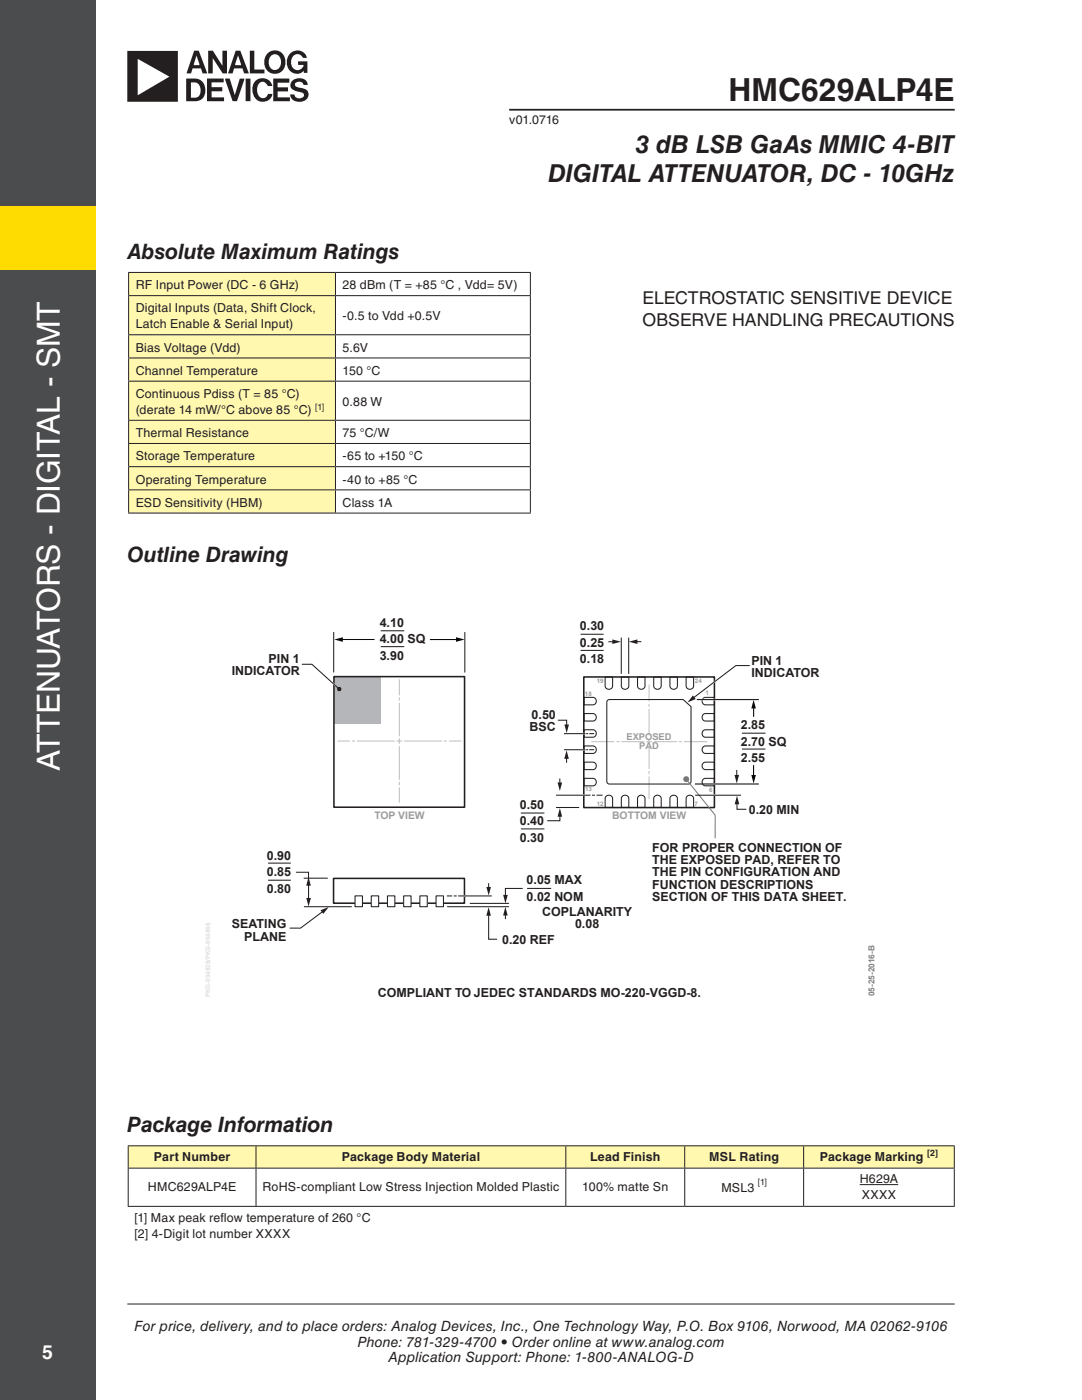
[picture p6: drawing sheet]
<svg xmlns="http://www.w3.org/2000/svg" width="216mm" height="279mm" viewBox="0 0 216 279" stroke-linecap="round" stroke-linejoin="round" font-family="sans-serif">
<path d="M25.4 260.2h165.1" fill="none" stroke="#231f20" stroke-width=".2"/>
<path d="M101.6 21.9h88.9" fill="none" stroke="#231f20" stroke-width=".35"/>
<path d="M-.1 -.1h19.1v279.5h-19.1z" fill="#4b4c4d"/>
<path d="M-.1 41h19.1v12.7h-19.1z" fill="#ffdc01"/>
<path d="M58.4 16a1.77 1.77 0 0 1 3 1h-.8a.93 .93 0 0 0-.9-.7 .93 .93 0 0 0-.9 .5 .99 .99 0 0 0 1.3 .7 1.36 1.36 0 0 1 1.5 1.3 1.36 1.36 0 0 1-1.3 1.5 1.74 1.74 0 0 1-2.4-1.5h.9a1.01 1.01 0 0 0 .9 .8 1.01 1.01 0 0 0 1-.6 1.08 1.08 0 0 0-1.3-.7 1.31 1.31 0 0 1-1.3-2zM58 10.6a1.93 1.93 0 0 1 3.2 1h-.7a1.2 1.2 0 0 0-1.3-.8 1.2 1.2 0 0 0-1 1 1.41 1.41 0 0 0 .3 1.8 1.41 1.41 0 0 0 1.8 0l.3-.6h-1.1v-.8h1.8v2.3h-.7v-.4a1.99 1.99 0 0 1-2.3 .4 1.99 1.99 0 0 1-1.1-2.1l.4-1.3zM54.5 15.7h3.2v.8h-2.3v.9h2.1v.8h-2.1v1.2h2.4v.8h-3.3zM53.9 11.3a1.66 1.66 0 0 0 .9 2.7 1.62 1.62 0 0 0 1.3-1.6 1.62 1.62 0 0 0-1.2-1.6l-.6 .2zM53.5 10.5a2.19 2.19 0 0 1 2.7 0 2.19 2.19 0 0 1 .7 2.6 2.16 2.16 0 0 1-2.8 1.5 2.16 2.16 0 0 1-1.3-2.9l.3-.6zM51 16.1a2.01 2.01 0 0 1 3.3 1.1h-.8l-.2-.3a1.01 1.01 0 0 0-1.1-.6 1.01 1.01 0 0 0-.8 1 1.76 1.76 0 0 0 1.1 2.3 1.1 1.1 0 0 0 1-.9h.9a1.98 1.98 0 0 1-2 1.6 1.98 1.98 0 0 1-1.9-1.6 2.61 2.61 0 0 1 .5-2.6zM49.8 10.1h.9v3.8h2.1v.8h-3zM49 15.7h1v4.5h-1zM47.5 11l-.6 2h1.2zM47 10.1h.9l1.8 4.6h-1l-.3-1.1h-1.7l-.3 1.1h-.9zM44.9 15.7h.9l1.1 3.3 .9-3.3h.9l-1.4 4.5h-.9zM41.5 10.1h1l1.9 3v-3h.9v4.6h-.9l-2-3.1v3.1h-.9zM41.3 15.7h3.3v.7h-2.4v1h2.2v.8h-2.2v1.2h2.5v.8h-3.4zM39.2 11.1l-.5 1.9h1.1zM38.1 16.4v3.1a1.36 1.36 0 0 0 1.9-1.1 1.56 1.56 0 0 0-1.9-2zM38.7 10.1h1l1.7 4.6h-1l-.3-1.1h-1.7l-.3 1.1h-.9zM37.1 15.7h1.8a2.31 2.31 0 0 1 2.1 2 2.31 2.31 0 0 1-1.5 2.4l-2.4 .1zM27.5 11.7v7.3l6.3-3.7zM25.4 10.2h10.1v10.1h-10.1z" fill="#231f20"/>
<path d="M25.7 54.4h41.2v4.6h-41.2zM25.7 59h41.2v7.8h-41.2zM25.7 66.8h41.2v4.6h-41.2zM25.7 71.4h41.2v4.7h-41.2zM25.7 76.1h41.2v7.8h-41.2zM25.7 83.9h41.2v4.6h-41.2zM25.7 88.5h41.2v4.6h-41.2zM25.7 93.1h41.2v4.7h-41.2zM25.7 97.8h41.2v4.6h-41.2z" fill="#fff8ae"/>
<g fill="none" stroke="#231f20" stroke-width=".2">
<path d="M25.6 54.4h80.3M25.6 59h80.3M25.7 54.5v4.4M25.7 59.1v7.6M66.9 54.5v4.4M66.9 59.1v7.6M105.8 54.5v4.4M105.8 59.1v7.6M25.6 66.8h80.3M25.6 71.4h80.3M25.6 76.1h80.3M25.7 66.9v4.5"/>
<path d="M25.7 71.5v4.5M25.7 76.2v7.6M66.9 66.9v4.5M66.9 71.5v4.5M66.9 76.2v7.6M105.8 66.9v4.5M105.8 71.5v4.5M105.8 76.2v7.6M25.6 83.9h80.3M25.6 88.5h80.3M25.6 93.1h80.3M25.6 97.8h80.3"/>
<path d="M25.7 84v4.4M25.7 88.6v4.4M25.7 93.2v4.5M25.7 97.9v4.4M66.9 84v4.4M66.9 88.6v4.4M66.9 93.2v4.5M66.9 97.9v4.4M105.8 84v4.4M105.8 88.6v4.4M105.8 93.2v4.5M105.8 97.9v4.4"/>
<path d="M25.6 102.4h80.3"/>
</g>
<path d="M25.6 228.7h25.5v4.4h-25.5zM51.1 228.7h61.8v4.4h-61.8zM112.9 228.7h23.7v4.4h-23.7zM136.6 228.7h23.8v4.4h-23.8zM160.4 228.7h30v4.4h-30z" fill="#fff8ae"/>
<g fill="none" stroke="#231f20" stroke-width=".2">
<path d="M25.5 228.7h165M25.5 233.1h165M25.6 228.8v4.2M25.6 233.2v7.5M51.1 228.8v4.2M51.1 233.2v7.5M112.9 228.8v4.2M112.9 233.2v7.5M136.6 228.8v4.2M136.6 233.2v7.5M160.4 228.8v4.2M160.4 233.2v7.5"/>
<path d="M171.5 236.4h7.7M190.4 228.8v4.2M190.4 233.2v7.5M25.5 240.8h165"/>
</g>
<path d="M115.8 129.8h4.6M115.8 126.6h4.6M103.9 162.3h4.7M103.9 165.4h4.7" fill="none" stroke="#231f20" stroke-width=".21"/>
<path d="M66.8 135.2h9.3v9.3h-9.3z" fill="#b5b6ba"/>
<path d="M66.6 126.2v7.9M76 125.9h4.7M76 129.1h4.7M92.8 126.2v7.9M97.5 176.4v.9M60.6 181h9.6M89.2 181h12.4M93.8 180.3h7.7" fill="none" stroke="#231f20" stroke-width=".21"/>
<path d="M66.6 175.3h26.1v5h-26.1z" fill="none" stroke="#231f20" stroke-width=".31"/>
<path d="M97.1 177h.9l-.5 1.7z" fill="#231f20"/>
<path d="M53.5 172.3h4.5M105.2 177.3h4.8M97.5 182.4v5h1.7" fill="none" stroke="#231f20" stroke-width=".21"/>
<path d="M97.5 181l.5 1.8h-1z" fill="#231f20"/>
<path d="M53.5 175.7h4.5M100.8 182.4v.9" fill="none" stroke="#231f20" stroke-width=".21"/>
<path d="M100.8 181l.5 1.7h-.9z" fill="#231f20"/>
<path d="M104.3 177.3h-3.5v1.6" fill="none" stroke="#231f20" stroke-width=".21"/>
<path d="M100.4 178.6h.9l-.4 1.7z" fill="#231f20"/>
<path d="M110.9 161.2h4.7M64.5 181.8l-4.5 3.4h-2.2" fill="none" stroke="#231f20" stroke-width=".21"/>
<path d="M64 181.7l1.6-.7-1.1 1.4z" fill="#231f20"/>
<path d="M111.7 155.4v1.1" fill="none" stroke="#231f20" stroke-width=".21"/>
<path d="M111.3 156.2h.9l-.5 1.7z" fill="#231f20"/>
<path d="M111.7 162.7v1.1h-2.5" fill="none" stroke="#231f20" stroke-width=".21"/>
<path d="M111.7 161.3l.5 1.7h-.9z" fill="#231f20"/>
<path d="M113.1 151.1v1.1" fill="none" stroke="#231f20" stroke-width=".21"/>
<path d="M113.1 149.7l.4 1.7h-.9z" fill="#231f20"/>
<path d="M111.3 143.7h1.8v1.2" fill="none" stroke="#231f20" stroke-width=".21"/>
<path d="M112.6 144.6h.9l-.4 1.7z" fill="#231f20"/>
<path d="M59.1 174.1h2.5v2.5M61.6 176.4v3.1" fill="none" stroke="#231f20" stroke-width=".21"/>
<g fill="#231f20">
<path d="M61.6 175l.4 1.8h-.9z"/>
<path d="M61.1 179.2h.9l-.4 1.7z"/>
</g>
<path d="M85.8 127.6h5.5" fill="none" stroke="#050504" stroke-width=".21"/>
<path d="M91 127.2l1.7 .4-1.7 .5z" fill="#050504"/>
<path d="M68.1 127.6h6.6" fill="none" stroke="#050504" stroke-width=".21"/>
<path d="M66.7 127.6l1.7-.4v.9z" fill="#050504"/>
<path d="M150.4 152.7v2.3" fill="none" stroke="#050504" stroke-width=".21"/>
<path d="M149.9 154.7h.9l-.4 1.7z" fill="#050504"/>
<path d="M150.4 141.1v2" fill="none" stroke="#050504" stroke-width=".21"/>
<path d="M150.4 139.7l.4 1.7h-.9z" fill="#050504"/>
<path d="M66.6 135h26.1v26.1h-26.1z" fill="none" stroke="#231f20" stroke-width=".31"/>
<path d="M66.3 136.2l.6 .6" fill="none" stroke="#fff" stroke-width=".31"/>
<path d="M60.2 132.6h2l5.5 4.9" fill="none" stroke="#231f20" stroke-width=".21"/>
<circle cx="67.7" cy="137.5" r=".44" fill="#231f20"/>
<path d="M124 127.3v7.1M125.5 127.3v7.1M126.9 128.1h1.1" fill="none" stroke="#231f20" stroke-width=".21"/>
<path d="M125.5 128.1l1.7-.5v.9z" fill="#231f20"/>
<path d="M121.4 128.1h1.1" fill="none" stroke="#231f20" stroke-width=".21"/>
<path d="M122.2 127.6l1.7 .5-1.7 .4z" fill="#231f20"/>
<g fill="none" stroke="#bcbdc0" stroke-width=".2">
<path d="M79.7 135.7v3M79.7 139.3v.4M67.4 147.9h2.3M70.4 147.9h.4M71.3 147.9h7.4M79.2 147.9h1M79.7 147.4v1M79.7 140.4v6.5M79.7 149v6.5M79.7 156.1v.5M79.7 157.2v2.9M80.8 147.9h7.3"/>
<path d="M88.7 147.9h.4M89.7 147.9h2.3"/>
</g>
<g fill="none" stroke="#231f20" stroke-width=".21">
<path d="M116.5 139.2h1.8a.75 .75 0 0 1 .7 .7 .75 .75 0 0 1-.7 .8h-1.8zM120.7 135.1h1.5v1.8a.75 .75 0 0 1-.7 .7 .75 .75 0 0 1-.8-.7zM124 135.1h1.5v1.8a.75 .75 0 0 1-.8 .7 .75 .75 0 0 1-.7-.7zM127.2 135.1h1.5v1.8a.75 .75 0 0 1-.7 .7 .75 .75 0 0 1-.8-.7zM130.4 135.1h1.5v1.8a.75 .75 0 0 1-.7 .7 .75 .75 0 0 1-.8-.7zM133.7 135.1h1.5v1.8a.75 .75 0 0 1-.8 .7 .75 .75 0 0 1-.7-.7zM136.9 135.1h1.5v1.8a.75 .75 0 0 1-.7 .7 .75 .75 0 0 1-.8-.7zM140.3 139.4l.4-.2h1.8v1.5h-1.8a.76 .76 0 0 1-.4-1.3zM116.5 155.3h1.8a.75 .75 0 0 1 .7 .8 .75 .75 0 0 1-.7 .7h-1.8zM116.5 152.1h1.8a.75 .75 0 0 1 .7 .8 .75 .75 0 0 1-.7 .7h-1.8zM116.5 148.9h1.8a.75 .75 0 0 1 .7 .7 .75 .75 0 0 1-.7 .8h-1.8zM116.5 145.6h1.8a.75 .75 0 0 1 .7 .8 .75 .75 0 0 1-.7 .7h-1.8z"/>
<path d="M116.5 142.4h1.8a.75 .75 0 0 1 .7 .8 .75 .75 0 0 1-.7 .7h-1.8zM121 158.9a.76 .76 0 0 1 1.2 .5v1.7h-1.5v-1.7zM124.2 158.9a.76 .76 0 0 1 1.3 .5v1.7h-1.5v-1.7zM127.4 158.9a.76 .76 0 0 1 1.3 .5v1.7h-1.5v-1.7zM130.7 158.9a.76 .76 0 0 1 1.2 .5v1.7h-1.5v-1.7zM133.9 158.9a.76 .76 0 0 1 1.3 .5v1.7h-1.5v-1.7zM137.1 158.9a.76 .76 0 0 1 1.3 .5v1.7h-1.5v-1.7zM140.3 155.6l.4-.3h1.8v1.5h-1.8a.76 .76 0 0 1-.4-1.2zM140.3 152.3l.4-.2h1.8v1.5h-1.8a.76 .76 0 0 1-.4-1.3zM140.3 149.1l.4-.2h1.8v1.5h-1.8a.76 .76 0 0 1-.4-1.3zM140.3 145.9l.4-.3h1.8v1.5h-1.8a.76 .76 0 0 1-.4-1.2zM140.3 142.6l.4-.2h1.8v1.5h-1.8a.76 .76 0 0 1-.4-1.3z"/>
<path d="M60.6 175.3h4.8M89.2 178.8h1M90.5 178.8h.6M91.4 178.8h6.7"/>
</g>
<path d="M92.4 178.8h.5" fill="none" stroke="#fff" stroke-width=".31"/>
<path d="M70.8 178.8h1.5v2.2h-1.5z" fill="#fff"/>
<path d="M70.8 178.8h1.5v2.2h-1.5z" fill="none" stroke="#231f20" stroke-width=".21"/>
<path d="M74.1 178.8h1.5v2.2h-1.5z" fill="#fff"/>
<path d="M74.1 178.8h1.5v2.2h-1.5z" fill="none" stroke="#231f20" stroke-width=".21"/>
<path d="M77.3 178.8h1.5v2.2h-1.5z" fill="#fff"/>
<path d="M77.3 178.8h1.5v2.2h-1.5z" fill="none" stroke="#231f20" stroke-width=".21"/>
<path d="M80.5 178.8h1.5v2.2h-1.5z" fill="#fff"/>
<path d="M80.5 178.8h1.5v2.2h-1.5z" fill="none" stroke="#231f20" stroke-width=".21"/>
<path d="M83.8 178.8h1.5v2.2h-1.5z" fill="#fff"/>
<path d="M83.8 178.8h1.5v2.2h-1.5z" fill="none" stroke="#231f20" stroke-width=".21"/>
<path d="M87 178.8h1.5v2.2h-1.5z" fill="#fff"/>
<path d="M121.3 139.7l15-.1 1.6 1.4v15l-.3 .4-16 .1-.4-.3-.1-16.1zM111 158.7h6.8M112.6 146.4h4.1M112.6 149.6h4.1M117.1 146.4h.2M117.1 149.6h.2M117.7 146.4h.8M117.7 149.6h.8M118.1 158.7h.6M119 158.7h1.2M87 178.8h1.5v2.2h-1.5z" fill="none" stroke="#231f20" stroke-width=".21"/>
<path d="M116.5 135.1h26.1v26.1h-26.1z" fill="none" stroke="#231f20" stroke-width=".31"/>
<path d="M129.5 139.3v.2M116.2 158.7h.5M116.3 146.4h.4M116.3 149.6h.4M120.6 148h.2M129.5 156.5v.2M129.6 149.4v.3M138.2 148h.2" fill="none" stroke="#fff" stroke-width=".31"/>
<g fill="none" stroke="#bcbdc0" stroke-width=".2">
<path d="M129.5 136.7v3.2M118.1 148h4.4M123.1 148h.4M124.1 148h4.4M129.1 148h.9M129.5 147.6v.9M129.5 140.5v.5M129.5 141.6v5.1M129.5 149.1v4.2M129.5 153.9v.5M129.5 155v4.4M130.6 148h4.4"/>
<path d="M135.6 148h.4M136.6 148h4.4"/>
</g>
<path d="M136.9 155.5l5.8 7.2v4.5" fill="none" stroke="#77787b" stroke-width=".21"/>
<circle cx="136.9" cy="155.5" r=".59" fill="#77787b"/>
<path d="M147 153.7v1.3M148 146.3h4.7M148 149.5h4.7" fill="none" stroke="#231f20" stroke-width=".21"/>
<path d="M146.6 154.7h.9l-.5 1.7z" fill="#231f20"/>
<path d="M147.1 160.2v1.3h1.8" fill="none" stroke="#231f20" stroke-width=".21"/>
<path d="M147.1 158.8l.4 1.7h-.9z" fill="#231f20"/>
<path d="M139.8 139.6h3.2M144 135l-5.5 4.2M142.2 158.7h.7M142.2 156.5h.7" fill="none" stroke="#fff" stroke-width=".31"/>
<path d="M149.6 132.8h-2.8l-8.5 6.5M138.7 158.7h9.1" fill="none" stroke="#231f20" stroke-width=".21"/>
<path d="M139 139.6h12.4M138.7 156.5h12.7" fill="none" stroke="#231f20" stroke-width=".23"/>
<path d="M138.3 138.8l.5 .7-1.6 .7z" fill="#231f20"/>
<text font-size="6.3" fill="#231f20" x="145.3" y="20.2">HMC629ALP4E</text>
<text font-size="6.3" fill="#fff" x="12" y="153.9" transform="rotate(-90 12 153.9)">Attenuators - Digital - SMT</text>
<g font-size="4.9" fill="#231f20">
<text x="126.8" y="30.5">3 dB LSB GaAs MMIC 4-BIT</text>
<text x="109.4" y="36.4">DIGITAL ATTENUATOR, DC - 10GHz</text>
</g>
<g font-size="4.2" fill="#231f20">
<text x="25.4" y="51.7">Absolute Maximum Ratings</text>
<text x="25.4" y="112.1">Outline Drawing</text>
<text x="25.4" y="225.9">Package Information</text>
</g>
<text font-size="3.9" fill="#fff" x="8.4" y="271.3">5</text>
<g font-size="3.5" fill="#231f20">
<text x="128.2" y="60.8">E</text>
<text x="128.2" y="60.8">L</text>
<text x="128.2" y="65">OBS</text>
<text x="133.3" y="65">E</text>
<text x="133.3" y="65">R</text>
<text x="134.7" y="60.8">CT</text>
<text x="137.3" y="60.8">R</text>
<text x="137.3" y="60.8">O</text>
<text x="137.3" y="60.8">S</text>
<text x="137.3" y="60.8">T</text>
<text x="140.5" y="65">VE HANDL</text>
<text x="148.9" y="60.8">ATI C S</text>
<text x="156.1" y="65">I</text>
<text x="156.1" y="65">N</text>
<text x="156.1" y="65">G</text>
<text x="157.6" y="60.8">E</text>
<text x="157.6" y="60.8">N</text>
<text x="157.6" y="60.8">S</text>
<text x="157.6" y="60.8">I</text>
<text x="157.6" y="60.8">T</text>
<text x="165.3" y="65">PR</text>
<text x="167.6" y="65">E</text>
<text x="171.3" y="60.8">VE DEVI CE</text>
<text x="172.4" y="65">CAU</text>
<text x="177.1" y="65">T</text>
<text x="177.1" y="65">I</text>
<text x="177.1" y="65">O</text>
<text x="177.1" y="65">N</text>
<text x="177.1" y="65">S</text>
</g>
<g font-size="2.8" fill="#231f20">
<text x="26.8" y="265.6">For price, delivery, and to place orders: Analog Devices, Inc., One Technology Way, P.O. Box 9106, Norwood, MA 02062-9106</text>
<text x="71.3" y="268.7">Phone: 781-329-4700 • Order online at www.analog.com</text>
<text x="77.5" y="271.9">Application Support: Phone: 1-800-ANALOG-D</text>
</g>
<g font-size="2.5" fill="#231f20">
<text x="101.6" y="24.7">v01.0716</text>
<text x="27.1" y="57.7">RF I nput Power (DC - 6 GHz)</text>
<text x="68.4" y="57.7">28 dBm (T = +85 °C , Vdd= 5V)</text>
<text x="27.1" y="62.4">Digital I nputs (Data, Shift Clock,</text>
<text x="27.1" y="65.5">Latch Enable &amp; Serial I nput)</text>
<text x="68.4" y="64">-0.5 to Vdd +0.5V</text>
<text x="27.1" y="70.2">Bias Voltage (Vdd)</text>
<text x="68.4" y="70.2">5.6V</text>
<text x="27.1" y="74.8">Channel Temperature</text>
<text x="68.4" y="74.8">150 °C</text>
<text x="27.1" y="79.4">Continuous Pdiss (T = 85 °C)</text>
<text x="27.1" y="82.6">(derate 14 mW/°C above 85 °C)</text>
<text x="68.4" y="81">0.88 W</text>
<text x="27.1" y="87.2">Thermal Resistance</text>
<text x="68.4" y="87.2">75 °C/W</text>
<text x="27.1" y="91.9">Storage Temperature</text>
<text x="68.4" y="91.9">-65 to +150 °C</text>
<text x="27.1" y="96.5">Operating Temperature</text>
<text x="27.1" y="101.1">E</text>
<text x="27.1" y="101.1">S</text>
<text x="30.4" y="101.1">D Sensitivity (HBM)</text>
<text x="68.4" y="96.5">-40 to +85 °C</text>
<text x="68.4" y="101.1">Class 1A</text>
<text x="78.5" y="104.4">24-Lead Lead Frame Chip Scale Package [LFCSP]</text>
<text x="75.8" y="125">4.10</text>
<text x="115.7" y="125.7">0.30</text>
<text x="75.8" y="128.3">4.00 SQ</text>
<text x="75.8" y="131.7">3.90</text>
<text x="115.7" y="129.1">0.25</text>
<text x="46.2" y="134.7">INDICATOR</text>
<text x="53.6" y="132.2">PIN 1</text>
<text x="115.7" y="132.4">0.18</text>
<text x="149.9" y="132.6">PIN 1</text>
<text x="149.9" y="135.1">INDICATOR</text>
<text x="106.1" y="143.5">0.50</text>
<text x="105.7" y="146">BSC</text>
<text x="147.8" y="145.5">2.85</text>
<text x="147.8" y="148.8">2.70 SQ</text>
<text x="147.8" y="152.1">2.55</text>
<text x="103.7" y="161.4">0.50</text>
<text x="103.7" y="164.7">0.40</text>
<text x="149.4" y="162.4">0.20 MIN</text>
<text x="53.2" y="171.5">0.90</text>
<text x="103.7" y="168">0.30</text>
<text x="130.2" y="169.9">FOR PROPER CONNECTION OF</text>
<text x="130.2" y="172.4">THE EXPOSED PAD, REFER TO</text>
<text x="53.2" y="174.9">0.85</text>
<text x="53.2" y="178.2">0.80</text>
<text x="105.1" y="176.5">0.05 MAX</text>
<text x="105.1" y="179.8">0.02 NOM</text>
<text x="130.2" y="174.9">THE PIN CONFIGURATION AND</text>
<text x="130.2" y="177.4">FUNCTION DESCRIPTIONS</text>
<text x="130.2" y="179.9">SECTION OF THIS DATA SHEET.</text>
<text x="46.3" y="185.3">SEATING</text>
<text x="108.2" y="182.8">COPLANARITY</text>
<text x="114.7" y="185.2">0.08</text>
<text x="48.7" y="187.7">PLANE</text>
<text x="100.2" y="188.3">0.20 REF</text>
<text x="75.4" y="199">COMPLIANT TO JEDEC STANDARDS MO-220-VGGD-8.</text>
<text x="30.7" y="231.7">Part Number</text>
<text x="68.2" y="231.7">Package Body Material</text>
<text x="117.7" y="231.7">Lead Finish</text>
<text x="141.5" y="231.7">MSL Rating</text>
<text x="163.6" y="231.7">Package Marking</text>
<text x="29.5" y="237.8">HMC629ALP4E</text>
<text x="52.4" y="237.8">RoHS-compliant Low Stress I njection Molded Plastic</text>
<text x="116.2" y="237.8">100% matte Sn</text>
<text x="143.9" y="237.8">MS 3</text>
<text x="146" y="237.8">L</text>
<text x="171.5" y="236.2">H629A</text>
<text x="171.9" y="239.3">XXXX</text>
<text x="26.9" y="243.8">[1] Max peak ref</text>
<text x="44" y="243.8">low temperature of 260 °C</text>
<text x="26.9" y="247">[2] 4-Digit lot number XXXX</text>
</g>
<g font-size="2.1" fill="#9a9c9f">
<text x="74.7" y="163.4">TOP VIEW</text>
<text x="122.1" y="163.4">BOTTOM VIEW</text>
</g>
<g font-size="1.9" fill="#9a9c9f">
<text x="125" y="147.7">EXPOSED</text>
<text x="127.5" y="149.5">PAD</text>
</g>
<g font-size="1.8" fill="#231f20">
<text x="62.9" y="81.9">[1]</text>
<text x="185" y="230.7">[2]</text>
<text x="151.2" y="236.4">[1]</text>
</g>
<text font-size="1.7" fill="#808285" x="174.5" y="198.9" transform="rotate(-90 174.5 198.9)">05-25-2016-B</text>
<g font-size="1.2" fill="#9a9c9f">
<text x="119.1" y="136.4">19</text>
<text x="138.7" y="136.3">24</text>
<text x="116.7" y="138.9">18</text>
<text x="140.8" y="138.7">1</text>
<text x="116.7" y="157.9">13</text>
<text x="119.1" y="160.8">12</text>
<text x="138.6" y="160.8">7</text>
<text x="141.5" y="158">6</text>
</g>
</svg>
